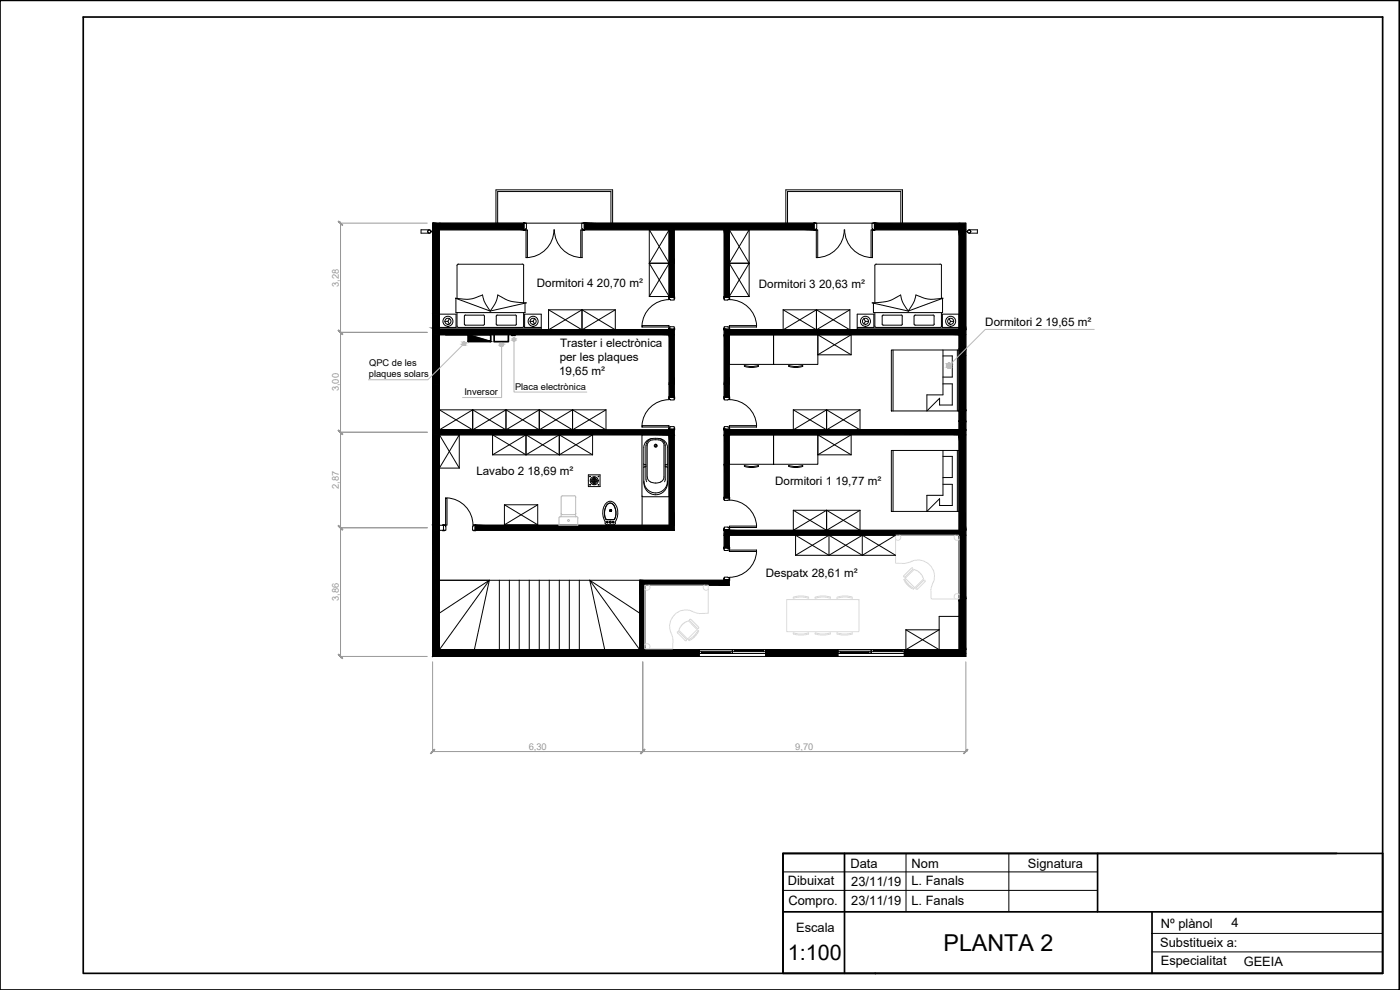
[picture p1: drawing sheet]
<svg xmlns="http://www.w3.org/2000/svg" width="420mm" height="297mm" viewBox="0 0 420 297" stroke-linecap="round" stroke-linejoin="round" font-family="sans-serif">
<path d="M0 .1h419.9v296.9h-419.9zM25 5.1h390v286.9h-390zM253.4 256.1v35.9M329.4 256.1v17.5M401.1 256.1h-166.1v35.9h180v-35.9h-180v35.9M235 273.6h180M345.7 273.6v18.4" fill="none" stroke="#000" stroke-width=".51"/>
<!-- layer: FINA -->
<path d="M271.9 256.1v17.5M302.8 256.1v17.5M235 261.6h94.4M235 267.2h94.4M345.6 280.1h69.4M345.7 285.6h69.3" fill="none" stroke="#000" stroke-width=".3"/>
<path d="M262.5 292h.3M262.7 291.9v.4" fill="none" stroke="#000" stroke-width=".3"/>
<!-- layer: CASA -->
<g fill="#000" stroke="#000" stroke-width=".3">
<path d="M140.5 100.4l6.8 2.1h-6.8zM287.8 100.4h2.1v4.3zM289.9 104.7v2h-2.1zM218.9 129h19.2zM129.8 159.1h2.1v35.8z"/>
<path d="M129.8 68.9l2.1 25.4v-25.4zM129.8 68.9l2.1 25.4h-2.1z"/>
<path d="M129.8 67l27.5 1.9v-1.9zM129.8 67l27.5 1.9h-27.5z"/>
<path d="M200.8 68.9l1.6 10.1v-10.1zM200.8 68.9l1.6 10.1h-1.6z"/>
<path d="M200.8 79l1.6 10.1v-10.1zM200.8 79l1.6 10.1h-1.6z"/>
<path d="M217.3 68.9l1.6 20.2v-20.2zM217.3 68.9l1.6 20.2h-1.6z"/>
<path d="M175.3 67l69 1.9v-1.9zM175.3 67l69 1.9h-69z"/>
<path d="M262.4 67l27.5 1.9v-1.9zM262.4 67l27.5 1.9h-27.5z"/>
<path d="M287.8 68.9l2.1 30.1v-30.1zM287.8 68.9l2.1 30.1h-2.1z"/>
<path d="M129.8 94.3l2.1 4.2v-4.2zM129.8 94.3l2.1 4.2h-2.1z"/>
<path d="M129.8 98.5l2.1 .5v-.5zM129.8 98.5l2.1 .5h-2.1z"/>
<path d="M129.8 99h34.8zM129.8 99h34.8z"/>
<path d="M184.7 99h17.7zM184.7 99h17.7z"/>
<path d="M200.8 98.7l1.6 .3v-.3zM200.8 98.7l1.6 .3h-1.6z"/>
<path d="M129.8 99l72.6 1.4v-1.4zM129.8 99l72.6 1.4h-72.6z"/>
<path d="M200.8 89.1l1.6 .2v-.2zM200.8 89.1l1.6 .2h-1.6z"/>
<path d="M217.3 98.7l1.6 .3v-.3zM217.3 98.7l1.6 .3h-1.6z"/>
<path d="M217.3 89.1l1.6 .2v-.2zM217.3 89.1l1.6 .2h-1.6z"/>
<path d="M217.3 99h17.7zM217.3 99h17.7z"/>
<path d="M255.1 99h34.8zM255.1 99h34.8z"/>
<path d="M217.3 99l72.6 1.4v-1.4zM217.3 99l72.6 1.4h-72.6z"/>
<path d="M129.8 115.3l2.1 13.7v-13.7zM129.8 115.3l2.1 13.7h-2.1z"/>
<path d="M129.8 100.4l2.1 14.9v-14.9zM129.8 100.4l2.1 14.9h-2.1z"/>
<path d="M200.8 100.4l1.6 14.9v-14.9zM200.8 100.4l1.6 14.9h-1.6z"/>
<path d="M200.8 115.3l1.6 3.9v-3.9zM200.8 115.3l1.6 3.9h-1.6z"/>
<path d="M217.3 100.4l1.6 14.9v-14.9zM217.3 100.4l1.6 14.9h-1.6z"/>
<path d="M217.3 115.3l1.6 3.8v-3.8zM217.3 115.3l1.6 3.8h-1.6z"/>
<path d="M217.3 119.1l1.6 .1v-.1zM217.3 119.1l1.6 .1h-1.6z"/>
<path d="M287.8 100.4v4.3h2.1zM287.8 104.7h2.1l-2.1 2z"/>
<path d="M287.8 106.7l2.1 16.6v-16.6zM287.8 106.7l2.1 16.6h-2.1z"/>
<path d="M129.8 130.5l2.1 27.1v-27.1zM129.8 130.5l2.1 27.1h-2.1z"/>
<path d="M129.8 129l71 1.5v-1.5zM129.8 129l71 1.5h-71z"/>
<path d="M200.8 128.8l1.6 .2v-.2zM200.8 128.8l1.6 .2h-1.6z"/>
<path d="M200.8 129l1.6 1.5v-1.5zM200.8 129l1.6 1.5h-1.6z"/>
<path d="M200.8 130.5l1.6 27.1v-27.1zM200.8 130.5l1.6 27.1h-1.6z"/>
<path d="M217.3 128.8l1.6 .2v-.2zM217.3 128.8l1.6 .2h-1.6z"/>
<path d="M217.3 129l1.6 1.5v-1.5zM217.3 129l1.6 1.5h-1.6z"/>
<path d="M217.3 130.5l1.6 8.8v-8.8zM217.3 130.5l1.6 8.8h-1.6z"/>
<path d="M217.3 139.3l1.6 10.1v-10.1zM217.3 139.3l1.6 10.1h-1.6z"/>
<path d="M258.1 129h31.8zM258.1 129h31.8z"/>
<path d="M287.8 126.4l2.1 2.6v-2.6zM287.8 126.4l2.1 2.6h-2.1z"/>
<path d="M218.9 129l71 1.5v-1.5zM218.9 129l71 1.5h-71z"/>
<path d="M287.8 130.5l2.1 28.6v-28.6zM287.8 130.5l2.1 28.6h-2.1z"/>
<path d="M287.8 123.3l2.1 3.1v-3.1zM287.8 123.3l2.1 3.1h-2.1z"/>
<path d="M129.8 159.1v35.8h2.1zM129.8 194.9h2.1l-2.1 2.1z"/>
<path d="M129.8 157.6l2.1 1.5v-1.5zM129.8 157.6l2.1 1.5h-2.1z"/>
<path d="M142.6 157.6l59.8 1.5v-1.5zM142.6 157.6l59.8 1.5h-59.8z"/>
<path d="M217.3 158.9l1.6 .2v-.2zM217.3 158.9l1.6 .2h-1.6z"/>
<path d="M217.3 159.1l1.6 1.5v-1.5zM217.3 159.1l1.6 1.5h-1.6z"/>
<path d="M218.9 159.1l71 1.5v-1.5zM218.9 159.1l71 1.5h-71z"/>
<path d="M192 175.6l1.5 19.3v-19.3zM192 175.6l1.5 19.3h-1.5z"/>
<path d="M217.3 173.9l1.6 .2v-.2zM217.3 173.9l1.6 .2h-1.6z"/>
<path d="M192 174.1l26.9 1.5v-1.5zM192 174.1l26.9 1.5h-26.9z"/>
<path d="M217.3 160.6l1.6 3.6v-3.6zM217.3 160.6l1.6 3.6h-1.6z"/>
<path d="M217.3 164.2l1.6 .2v-.2zM217.3 164.2l1.6 .2h-1.6z"/>
<path d="M287.8 160.6l2.1 19.1v-19.1zM287.8 160.6l2.1 19.1h-2.1z"/>
<path d="M287.8 179.7l2.1 15.2v-15.2zM287.8 179.7l2.1 15.2h-2.1z"/>
<path d="M131.9 194.9l61.6 2.1v-2.1zM131.9 194.9l61.6 2.1h-63.7z"/>
<path d="M193.5 194.9l16.3 1.2v-1.2zM193.5 194.9l16.3 1.2h-16.3z"/>
<path d="M193.5 196.1l16.3 .9v-.9zM193.5 196.1l16.3 .9h-16.3z"/>
<path d="M229.8 194.9l21.7 1.2v-1.2zM229.8 194.9l21.7 1.2h-21.7z"/>
<path d="M229.8 196.1l21.7 .9v-.9zM229.8 196.1l21.7 .9h-21.7z"/>
<path d="M271.4 194.9l18.5 1.2v-1.2zM271.4 194.9l18.5 1.2h-18.5z"/>
<path d="M271.4 196.1l18.5 .9v-.9zM271.4 196.1l18.5 .9h-18.5z"/>
</g>
<!-- layer: VISTA -->
<g fill="none" stroke="#000" stroke-width=".3">
<path d="M129.8 67v130h160.1v-130M131.9 68.9v30.1M157.1 67h.9M157.1 68.9h.7M174.6 67h.9M174.8 68.9h.7M183.9 67h51.9M244.2 67h.9M244.2 68.9h.7M261.7 67h.9M261.9 68.9h.7M131.9 100.4v28.6"/>
<path d="M131.9 130.5v27.1M131.9 159.1v35.8"/>
</g>
<!-- layer: CASA -->
<g fill="none" stroke="#000" stroke-width=".3">
<path d="M128.9 68.9h-2.5v1.1h2.5M129.3 69.4h.5M129.3 69.5h.5M129.8 67h27.5M131.9 67h.1M131.9 68.9h25.4M148.8 67v-10h35.1v10h-8.6M149.4 67v-9.5h33.9v9.5M158 67h16.6M175.3 68.9h25.5M194.9 79l5.9 10h-5.9M194.9 79h5.9"/>
<path d="M200.8 68.9v20.4M200.8 79l-5.9 10M200.8 79l-5.9-10.1v20.1M200.8 68.9l-5.9 10.1M218.9 68.9h25.4M218.9 68.9v20.4M218.9 79h5.9M218.9 79l5.9 10M218.9 79l5.9-10.1v20.1M218.9 68.9l5.9 10.1M224.8 79l-5.9 10h5.9M236.3 67v-9.5h34v9.5"/>
<path d="M244.3 67h-8.5v-10h35v10M245.1 67h16.6M262.4 68.9h25.4v30.1h-68.9M262.4 67h27.5M287.8 67h.1M289.9 69.4h.5M289.9 69.5h.5M290.8 68.9h2.5v1.1h-2.5M164.6 92.9h20.1M164.6 92.9v6.1l10.1-6.1M164.6 92.9l10.1 6.1M174.7 92.9l10 6.1v-6.1"/>
<path d="M174.7 92.9v6.1M184.7 92.9l-10 6.1M200.8 99h-68.9v1.4h68.9v18.8M202.4 89.3v-20.4h14.9v20.4M202.4 98.7v20.5M217.3 98.7v20.5M235 92.9v6.1l10-6.1M235 92.9l10 6.1M235 92.9h20.1M245 92.9v6.1M245 92.9l10.1 6.1v-6.1M255.1 92.9l-10.1 6.1"/>
<path d="M218.9 100.4h13.3v8.9h-13.3zM218.9 119.2v-18.8h68.9v28.6h-68.9v1.5h68.9v28.6h-68.9v5.3M223.4 109.7v.3M223.4 109.6l2.4 .4 1.8-.4M223.4 109.9l2.4 .4 1.8-.4M227.6 109.7v.3M232.2 100.4h13.2v8.9h-13.2zM236.7 109.7v.3M236.7 109.6l2.4 .4 1.8-.4M236.7 109.9l2.4 .4 1.8-.4M240.9 109.7v.3M245.4 106.5v-6.1l10 6.1"/>
<path d="M245.4 106.5l10-6.1v6.1M245.4 106.5h10M131.9 123h50M131.9 123v17.4M131.9 123l10 6M141.9 123l-10 6h68.9v28.6h-58.2M141.9 123v6M141.9 123l9.9 6M147.8 136.5h30M147.8 136.5v-6l10.1 6M151.8 123v6M151.8 123l-9.9 6"/>
<path d="M151.8 123l10 6M157.9 130.5v6M157.9 130.5l-10.1 6M157.9 130.5l10 6M161.8 123v6M161.8 123l10 6M161.8 123l-10 6M167.9 130.5v6M167.9 130.5l-10 6M167.9 136.5l9.9-6v6M167.9 130.5l9.9 6M171.8 123v6"/>
<path d="M171.8 123l-10 6M171.8 123l10.1 6v-6M181.9 123l-10.1 6M192.8 130.5l-.1 27.1M193.2 139.2l.7 .3M193.9 139.9l-.7 .4M195.7 131.6a2.73 2.73 0 0 0-2.5 2.7v10.6M195.9 132h.3a2.66 2.66 0 0 1 3 1.3l.1 9.8a2.61 2.61 0 0 1-4.1 1.5l-.8-.8-.1-.7-.1-9.3 .5-1.2 1.1-.6M195.9 131.6a2.18 2.18 0 0 0-2 2.1l-.1 10.1M195.9 131.6h1.8M197.6 131.6a2.18 2.18 0 0 1 2 2.1v10.1M197.9 131.6a2.73 2.73 0 0 1 2.4 2.7"/>
<path d="M199.6 139.9l.7 .4M200.3 134.3v10.6M200.3 139.2l-.7 .3M200.7 130.5l.2 .1M200.8 130.5h-68.9l5.9 9.9M202.4 128.8v30.3h-59.8M217.3 128.8v20.6M218.9 130.5h13.3v8.8h-13.3zM218.9 139.3v10.1M223.4 139.6v.4M223.4 139.7l2.4 .3 1.8-.3M223.4 139.9l2.4 .4 1.8-.4"/>
<path d="M227.6 139.6v.4M232.2 130.5h13.2v8.8h-13.2zM236.7 139.9l2.4 .4 1.8-.4M238.1 123v6l10-6M238.1 123l10 6M238.1 123h20M240.9 139.6v.4M240.9 139.7l-1.8 .3-2.4-.3v.3M245.4 136.5v-6l10 6M245.4 136.5l10-6v6M245.4 136.5h10M248.1 123v6"/>
<path d="M248.1 123l10 6v-6M258.1 123l-10 6M129.8 157.6h3.3M131.9 157.6v1.5h1.2M131.9 140.4h5.9M131.9 140.4l5.9-9.9v9.9M151.4 151.5v6M151.4 151.5l10 6M151.4 157.5h10M151.4 151.5h10M161.4 151.5v6M161.4 151.5l-10 6"/>
<path d="M192.7 148.9l.1 .1 8.1-.1M193.3 144.9a3.5 3.5 0 0 0 3.5 3.5 3.5 3.5 0 0 0 3.5-3.5M193.3 144.4a3.5 3.5 0 0 0 3.5 3.5 3.5 3.5 0 0 0 3.5-3.5M193.9 143.8l.2 .7M199.6 143.8l-.1 .7M217.3 158.9v5.5M238.1 153.1v6l10-6M238.1 153.1l10 6M238.1 153.1h20M248.1 153.1v6M248.1 153.1l10 6v-6M258.1 153.1l-10 6"/>
<path d="M131.9 174.1h85.4M146.9 174.1l-15 20.8M146.9 174.1l-4.5 20.8M146.9 174.1l-15 9.9M149.9 174.1v20.8M152.9 174.1v20.8M155.8 174.1v20.8M158.8 174.1v20.8M161.8 174.1v20.8M164.8 174.1v20.8M167.9 174.1v20.8M170.9 174.1v20.8"/>
<path d="M173.9 174.1v20.8M177 174.1l15 20.8v-20.8M177 174.1l4.5 20.8M177 174.1l15 9.9M218.9 173.9v1.7h-25.4v21.4M218.9 160.6h71M238.8 166.6v-6l10 6M248.8 160.6v6M248.8 160.6l10 6M248.8 160.6l-10 6M258.8 160.6l10 6h-30M258.8 160.6v6"/>
<path d="M258.8 160.6l-10 6M268.8 160.6l-10 6M287.8 160.6v34.3h-155.9M131.9 194.9l-2.1 2.1M209.8 196.1v.9M229.8 196.1v.9M251.5 196.1v.9M271.4 196.1v.9M271.9 189h10l-10 5.9zM287.8 184.9h-5.9v10l-10-5.9"/>
<circle cx="128.8" cy="69.5" r=".45"/>
<circle cx="128.8" cy="69.5" r=".48"/>
<circle cx="290.8" cy="69.5" r=".5"/>
<circle cx="290.8" cy="69.5" r=".45"/>
<circle cx="196.8" cy="133.7" r=".28"/>
<circle cx="196.8" cy="133.7" r=".44"/>
</g>
<!-- layer: PORTES -->
<g fill="none" stroke="#000" stroke-width=".3">
<path d="M157.3 68.9v-1.9h.7v1.6l-.4 .5h-.5v-.2h.5M157.3 67l-.2-.2 .5 .2M157.9 77.3v-8.4h.4v8.4M166.2 68.9a8.4 8.4 0 0 1-8.3 8.4M166.4 68.9a8.4 8.4 0 0 0 8.3 8.4M174.3 77.3v-8.4h.4v8.4M174.9 68.9h.6v.2h-.6l-.3-.5v-1.6h.7v1.9M174.9 67l.6-.2-.2 .2M244.3 68.9v-1.9h.8v1.6l-.3 .5h-.6v-.2h.6M244.3 67l-.1-.2 .6 .2M245 77.3v-8.4h.4v8.4M253.4 68.9a8.4 8.4 0 0 1-8.4 8.4"/>
<path d="M253.5 68.9a8.4 8.4 0 0 0 8.4 8.4M261.4 77.3v-8.4h.4v8.4M262 68.9h.6v.2h-.6l-.3-.5v-1.6h.7v1.9M262 67l.6-.2-.2 .2M192.7 97.7h8.1v.4h-8.1zM200.7 98.4l.1 .6zM200.8 98.2l1.6-.2v.7h-1.6zM200.8 89.3h1.6v.7l-1.6-.1M200.8 89.6l-.1-.5 .1 .8M200.9 89.9a8.2 8.2 0 0 0-8.2 7.8M202.4 98.4l.1 .6zM202.4 89.1l.1 .5z"/>
<path d="M217.2 98.4l.1 .6zM217.2 89.1l.1 .5zM217.3 98l1.6 .2v.5h-1.6zM218.9 97.7h8.1v.4h-8.1zM218.9 98.4l.1 .6zM218.9 89.3h-1.6v.7l1.6-.1M218.9 89.6l.1-.5-.1 .8M218.9 89.9a8.2 8.2 0 0 1 8.2 7.8M200.8 119.2h1.6v.8l-1.6-.1M200.8 119.7l-.1-.6 .1 .8M200.9 119.9a8.2 8.2 0 0 0-8.2 7.8M202.4 119.1l.1 .6z"/>
<path d="M217.2 119.1l.1 .6zM218.9 119.2h-1.6v.8l1.6-.1M218.9 119.7l.1-.6-.1 .8M218.9 119.9a8.2 8.2 0 0 1 8.2 7.8M192.7 127.7h8.1v.4h-8.1zM200.7 128.3l.1 .7zM200.8 128.2l1.6-.2v.8h-1.6zM202.4 128.3l.1 .7zM217.2 128.3l.1 .7zM217.3 128l1.6 .2v.6h-1.6zM218.9 127.7h8.1v.4h-8.1zM218.9 128.3l.1 .7z"/>
<path d="M132.9 159.1l.6 .1zM132.9 157.5l.6 .1zM133.1 157.6h.6l.1 1.5h-.7zM133.7 149.4h.5v8.2h-.5zM134.2 149.4a8.2 8.2 0 0 1 7.7 8.2M142 157.6l-.2 1.5h.8v-1.5M142 157.6l.8-.1-.6 .1M142.2 159.1l.6 .1zM217.2 158.5l.1 .6zM217.2 149.2l.1 .6zM217.3 158.1l1.6 .2v.6h-1.6zM218.9 157.8h8.1v.5h-8.1z"/>
<path d="M218.9 158.5l.1 .6zM218.9 149.4h-1.6v.7l1.6-.1 .1-.8-.1 .6M218.9 150.1a8.2 8.2 0 0 1 8.2 7.7M217.2 164.2l.1 .6zM217.2 173.5l.1 .6zM217.3 164.4h1.6v.6l-1.6 .2zM218.9 165h8.1v.5h-8.1zM218.9 164.2l.1 .6zM218.9 173.5l.1 .6-.1-.8-1.6-.1v.7h1.6M227.1 165.4a8.2 8.2 0 0 1-8.2 7.8"/>
</g>
<!-- layer: MOBLES -->
<g fill="none" stroke="#dbdbdb" stroke-width=".3">
<path d="M194.7 175.6a.85 .85 0 0 1 .1 1.3 .85 .85 0 0 1-1.3-.1M211.4 175.6a.83 .83 0 0 0-.1 1.2 .83 .83 0 0 0 1.3 0M236.1 179.9h21.7v9.6h-21.7zM238.1 179.2v.3M238.1 179.5l2.6-.4 2 .4M238.1 179.2l2.6-.4 2 .4v.3M244.6 179.5l.1-.3 .6-.2 2-.2 1.9 .4v.3M244.7 179.5l2.6-.4 1.9 .4M251.2 179.5v-.3l.7-.2 1.9-.2 2 .4v.3M251.2 179.5l2.6-.4 2 .4M268.8 161.8l.6 .3 .7-.3M270 160.6l.3 .6-.2 .7"/>
<path d="M271.2 173.9l.3-.2 1.4 1.9 1.4 1-.2 .2-.5-.3a6.4 6.4 0 0 1-2.4-2.6zM271.9 173.3l2.4-2.4 1.8 1 .6 .7 .5 1.1-2.7 2.6-2.8-2.8zM273.6 170.4l.3 .1v.3l-2.3 2.3h-.3l-.1-.4zM277.2 174.1h.3l.1 .4-2.3 2.3h-.3l-.1-.3zM279.4 176.9l.1-.5a8 8 0 0 0 .7-5.2 5.2 5.2 0 0 0-7.7-2.3l-3.7 .1v-8.4h19v19.1h-8.4v-2.8M286.7 160.6a.83 .83 0 0 0-.1 1.2 .83 .83 0 0 0 1.3 0M287.9 178.5a.83 .83 0 0 0-1.3-.1 .83 .83 0 0 0 .1 1.2M194.8 193.4l-.7-.3-.6 .4M194.8 193.4l.3 .6-.4 .6M203.5 189.5l2.5 2.3v.4h-.3l-2.4-2.3zM204.6 187.6l.9-.8 1.1-.5 2.6 2.6-2.8 2.9-2.6-2.7zM206.6 192l1.5-1 1.4-1.9 .2 .2a6.2 6.2 0 0 1-2.9 2.9z"/>
<path d="M207 185.9l.3-.1 2.4 2.6-.4 .1-2.3-2.3zM207.6 183.4l2.2 .7M207.7 183.4a5 5 0 0 0-5.6 1.4 5 5 0 0 0-.4 5.7l.3 1.4-.1 2.8h-8.4v-19.1h19.1v8.4l-2.8 .1M242.7 189.9v.3l-2 .4-2.6-.4M242.7 189.9l-2 .3-2.6-.3v.3M244.7 189.9l2.6 .3 1.9-.3v.3l-1.9 .4-2-.2-.6-.2zM251.2 189.9l2.6 .3 2-.3v.3l-2 .4-1.9-.2-.7-.2z"/>
</g>
<!-- layer: 0 -->
<g fill="none" stroke="#000" stroke-width=".3">
<path d="M137.2 79.7v9.8M137.5 79.3h19.3M137.6 79.2l-.4 .4M156.8 79.2l.4 .4M157.1 79.7v11.1M262.6 79.7v11.1M262.9 79.3h19.3M263 79.2l-.4 .4M282.2 79.2l.4 .4M282.5 79.7v9.8M131.9 94.3h5v3.9h-5zM131.9 98.5h30.5v.5h-30.5z"/>
<path d="M133.5 96.4h.9M134.4 96.4l.5 .8M134.9 95.6l-.5 .8M136.7 89.5a11.1 11.1 0 0 0 8.1-1 10.1 10.1 0 0 0 2.3 4.8zM136.8 89.5v4.3h20.8v-2.8M137.2 93.8v4l.4 .4h19.2M139.7 94.6h5.5l.2 2.6-.3 .4h-5.4M139.7 94.5l-.3 .4v2.3l.3 .4M149.4 88.5a13 13 0 0 0 8.5 2.4l-10.8 2.4a9.1 9.1 0 0 0 2.3-4.8zM154.9 94.9v2.4M155 94.8l-.2-.2-5.6-.1-.3 .4 .2 2.6 5.5 .1 .4-.4M157.1 93.8v4.1"/>
<path d="M157.2 97.8l-.4 .4M157.4 94.3h5v3.9h-5zM159 96.4h1M160 96.4l.4 .8M160.4 95.6l-.4 .8M257.3 94.3h5v3.9h-5zM257.3 98.5h30.5v.5h-30.5zM259.2 95.6l.5 .8M259.7 96.4h.9M259.7 96.4l-.5 .8M261.7 90.9a13 13 0 0 0 8.6-2.4 9.1 9.1 0 0 0 2.3 4.8zM262.6 93.8v4l.4 .4"/>
<path d="M264.8 94.7l5.8-.1 .2 2.8-.3 .2-5.6-.1zM274.3 94.9v2.4M274.4 97.2l.3 .4h5.3M274.9 88.5a11.1 11.1 0 0 0 8.1 1l-10.4 3.8a10.1 10.1 0 0 0 2.3-4.8zM280 94.6l-5.3-.1-.3 .3M280.1 94.5l.3 .3M280.3 94.9v2.4M280.4 97.2l-.3 .4M282.5 93.8l.1 4-.4 .4h-19.3M282.8 94.3h5v3.9h-5zM282.9 89.5v4.3h-20.8v-2.8M284.8 95.6l.5 .8"/>
<path d="M285.3 96.4l-.5 .8M285.3 96.4h.9M267.5 105h20.3v18.3h-20.3zM268 105v18.3M283 106.8h2.8v6.3h-2.8M283 105v13.5h-4.8v4.8l3.8-3.8v2h3.8v-6.3h-2.8M287.3 105v18.3M267.5 135.2h20.3v18.2h-20.3zM268 135.2v18.2M283 136.9h2.8v6.4h-2.8M283 135.2v13.4h-4.8v4.8l3.8-3.8v2.1h3.8v-6.4h-2.8M287.3 135.2v18.2"/>
<path d="M176.6 142.5h3.5v3.5h-3.5zM177.3 144h2M177.3 144.4h2M177.3 144.3h2M177.5 143.8h1.6M177.5 144.6h1.6M177.7 143.6h1.2M177.7 144.9h1.2M177.9 143.5h.8M177.9 145h.8M178 143.2h.6M178 145.2h.6"/>
<path d="M181.8 155.8a3.5 3.5 0 0 1 1.1-4.9 1.82 1.82 0 0 1 1.8 1.9 4.3 4.3 0 0 1-.3 3M181.8 155.8a3.5 3.5 0 0 1 1.1-4.8 1.76 1.76 0 0 1 1.8 1.8 2.87 2.87 0 0 1-.5 3.1M182.1 157.5h2.1M182.6 157.5h1M183 153.1h.1M183 153.2h.1M183 153.3h.1M183.1 153.1h.1M183.1 153.2h.1M183.1 153.3h.1M183.2 153.1h.1M183.2 153.2h.1"/>
<path d="M183.2 153.3h.1M183.3 153.1h.1M183.3 153.2h.1M183.3 153.3h.1M184.5 155.8l-2.5 .1-.2-.1 .3 .1M184.7 156.4v.6M184.7 156.9l-.5 .5M184.7 156.4a4.3 4.3 0 0 0-1.1-5.9 2.51 2.51 0 0 0-2.7 2.7l.2 2.3 .5 .9 .1 .8 .4 .2M209.8 194.9h20v1.2h-20zM209.8 195.5h20M210.5 195.9h8.6M210.5 195.8h8.6"/>
<path d="M210.5 195.7h8.6M210.5 195.5v.6M219.1 195.5v.6M219.8 194.9v1.2M220.5 195.1h8.6M220.5 195.3h8.6M220.5 195.2h8.6M220.5 194.9v.6M229.1 194.9v.6M251.5 194.9h19.9v1.2h-19.9zM251.5 195.5h19.9M252.2 195.9h8.5"/>
<path d="M252.2 195.8h8.5M252.2 195.7h8.5M252.2 195.5v.6M260.7 195.5v.6M261.5 194.9v1.2M262.1 194.9v.6M262.1 195.1h8.6M262.1 195.3h8.6M262.1 195.2h8.6M270.7 194.9v.6"/>
<circle cx="134.4" cy="96.4" r=".91"/>
<circle cx="134.4" cy="96.4" r="1.5"/>
<circle cx="160" cy="96.4" r=".91"/>
<circle cx="160" cy="96.4" r="1.5"/>
<circle cx="259.7" cy="96.4" r=".91"/>
<circle cx="259.7" cy="96.4" r="1.5"/>
<circle cx="285.3" cy="96.4" r=".91"/>
<circle cx="285.3" cy="96.4" r="1.5"/>
<circle cx="177.1" cy="143" r=".11"/>
<circle cx="177.1" cy="145.5" r=".11"/>
<circle cx="178.3" cy="144.2" r="1.21"/>
<circle cx="179.6" cy="145.5" r=".11"/>
<circle cx="179.6" cy="143" r=".11"/>
<circle cx="182.3" cy="156.7" r=".19"/>
<circle cx="182.3" cy="156.7" r=".23"/>
<circle cx="183.2" cy="153.2" r=".19"/>
<circle cx="183.2" cy="153.2" r=".15"/>
<circle cx="183.2" cy="156.7" r=".23"/>
<circle cx="183.2" cy="156.7" r=".32"/>
<circle cx="184" cy="156.7" r=".19"/>
</g>
<!-- layer: SANITARIS -->
<g fill="none" stroke="#bababa" stroke-width=".3">
<path d="M167.8 155.4v2.2h5.6v-2.2M168.1 155.1h4.9M168.2 155l-.4 .4M168.4 154l.4 .4h3.6l.4-.4M168.4 155.1l.1-6.2 3.9-.2 .4 .4v6M173 155l.4 .4"/>
<circle cx="170.6" cy="156.2" r=".28"/>
</g>
<!-- layer: Fletxes -->
<g fill="none" stroke="#bababa" stroke-width=".3">
<path d="M328.4 98.8h-32.7l-10.9 10.9M139.3 103.1l-10.9 10.8h-17.8M150.5 103.5v15.8h-11.7M154.3 101.9v15.7h21.8"/>
<circle cx="139.3" cy="103.1" r=".46"/>
<circle cx="150.5" cy="103.5" r=".46"/>
<circle cx="154.3" cy="101.9" r=".46"/>
<circle cx="284.8" cy="109.7" r=".76"/>
</g>
<g fill="#bababa" stroke="#bababa" stroke-width=".3">
<path d="M284.7 109h.3zM284.6 109h.4z"/>
<path d="M284.6 109h.6zM284.5 109h.7z"/>
<path d="M284.5 109l.8 .1zM284.4 109.1h.9z"/>
<path d="M284.4 109.1l1 .1zM284.4 109.1l1 .1h-1.1z"/>
<path d="M284.3 109.2l1.2 .1zM284.3 109.2l1.2 .1z"/>
<path d="M284.2 109.3l1.3 .1zM284.2 109.3l1.3 .1h-1.4z"/>
<path d="M284.1 109.4l1.5 .2-.1-.2zM284.1 109.4l1.5 .2h-1.5z"/>
<path d="M284.1 109.6l1.5 .1zM284.1 109.6l1.5 .1z"/>
<path d="M284.1 109.7l1.5 .1zM284.1 109.7l1.5 .1z"/>
<path d="M284.1 109.8h1.5zM284.1 109.8l1.4 .2z"/>
<path d="M284.1 110h1.4zM284.1 110l1.4 .1z"/>
<path d="M284.2 110.1h1.3zM284.2 110.1l1.2 .1z"/>
<path d="M284.3 110.2h1.1zM284.3 110.2l1 .1z"/>
<path d="M284.4 110.3h.9zM284.4 110.3l.8 .1z"/>
<path d="M284.5 110.4h.7zM284.5 110.4h.5z"/>
<path d="M284.6 110.4h.4zM284.6 110.4l.3 .1z"/>
<path d="M154.2 101.4h.2zM154.1 101.4h.3z"/>
<path d="M154.1 101.4l.4 .1zM154.1 101.5h.4z"/>
<path d="M154.1 101.5h.4zM154 101.5h.5z"/>
<path d="M154 101.5h.6zM153.9 101.5h.7z"/>
<path d="M153.9 101.5l.7 .1zM153.9 101.5l.7 .1z"/>
<path d="M153.9 101.6l.8 .1zM153.9 101.6l.8 .1z"/>
<path d="M153.8 101.7l.9 .1zM153.8 101.7l.9 .1z"/>
<path d="M153.8 101.8l.9 .1zM153.8 101.8l.9 .1z"/>
<path d="M153.8 101.9h.9zM153.8 101.9l.9 .1z"/>
<path d="M153.8 102l.9 .1zM153.8 102l.9 .1z"/>
<path d="M153.8 102.1h.9zM153.8 102.1h.8z"/>
<path d="M153.9 102.1h.7zM153.9 102.1l.7 .1z"/>
<path d="M153.9 102.2h.7zM153.9 102.2h.6z"/>
<path d="M154 102.2h.5zM154 102.2l.5 .1z"/>
<path d="M154.1 102.3h.4zM154.1 102.3h.3z"/>
<path d="M154.1 102.3h.3zM154.1 102.3h.2z"/>
<path d="M139.2 102.6l.2 .1zM139.1 102.7h.3z"/>
<path d="M139.1 102.7h.4zM139.1 102.7h.4z"/>
<path d="M139.1 102.7h.4zM139 102.7h.5z"/>
<path d="M139 102.7l.6 .1zM139 102.7l.6 .1z"/>
<path d="M138.9 102.8l.8 .1zM138.9 102.8l.8 .1z"/>
<path d="M138.9 102.9h.8zM138.9 102.9h.8z"/>
<path d="M138.9 102.9l.8 .1zM138.9 102.9l.8 .1z"/>
<path d="M150.5 103l.2 .1zM150.4 103.1h.3z"/>
<path d="M150.4 103.1h.3zM150.3 103.1h.4z"/>
<path d="M138.8 103l.9 .1zM138.8 103l.9 .1z"/>
<path d="M150.3 103.1l.5 .1zM150.3 103.1l.5 .1z"/>
<path d="M150.2 103.2h.7zM150.2 103.2h.7z"/>
<path d="M138.8 103.1h.9zM138.8 103.1l.9 .1z"/>
<path d="M150.2 103.2h.7zM150.1 103.2h.8z"/>
<path d="M138.8 103.2l.9 .1zM138.8 103.2l.9 .1z"/>
<path d="M150.1 103.2l.9 .1zM150.1 103.2l.9 .1z"/>
<path d="M138.9 103.3h.8zM138.9 103.3l.8 .1z"/>
<path d="M150.1 103.3l.9 .1zM150.1 103.3l.9 .1z"/>
<path d="M138.9 103.4h.8zM138.9 103.4h.7z"/>
<path d="M138.9 103.4h.7zM138.9 103.4l.6 .1z"/>
<path d="M150.1 103.4l.9 .1zM150.1 103.4l.9 .1z"/>
<path d="M139 103.5h.5zM139 103.5h.5z"/>
<path d="M139.1 103.5h.4zM139.1 103.5h.3z"/>
<path d="M139.1 103.5h.3zM139.1 103.5l.2 .1z"/>
<path d="M150.1 103.5l.9 .1zM150.1 103.5l.9 .1z"/>
<path d="M150.1 103.6l.9 .1zM150.1 103.6l.9 .1z"/>
<path d="M150.1 103.7h.9zM150.1 103.7h.8z"/>
<path d="M150.1 103.7h.8zM150.1 103.7l.8 .1z"/>
<path d="M150.2 103.8h.7zM150.2 103.8l.6 .1z"/>
<path d="M150.2 103.9h.6zM150.2 103.9h.5z"/>
<path d="M150.3 103.9h.4zM150.3 103.9l.4 .1z"/>
<path d="M150.4 104h.3zM150.4 104h.2z"/>
</g>
<!-- layer: COTES -->
<path d="M102.2 67h26M102.2 66.6v130.7M102.2 99.7h26M102.2 129.7h26M102.2 158.4h26M102.2 197h26M129.8 198.6v26.9M192.9 198.6v26.9M289.9 198.6v26.9M129.5 225.5h160.7" fill="none" stroke="#989898" stroke-width=".3"/>
<!-- layer: 0 -->
<g fill="#989898" stroke="#989898" stroke-width=".3">
<path d="M101.5 66.4l1.2 1.2 .1-.1zM101.6 66.3l1.2 1.2-1.3-1.1z"/>
<path d="M101.6 99l-.1 .2 1.3 1zM101.5 99.2l1.3 1-.1 .2z"/>
<path d="M101.5 99.2l1.2 1.2 .1-.2zM101.6 99l1.2 1.2-1.3-1z"/>
<path d="M101.6 129.1l-.1 .1 1.3 1zM101.5 129.2l1.3 1-.1 .2z"/>
<path d="M101.5 129.2l1.2 1.2 .1-.2zM101.5 129.2l.1-.1 1.2 1.1z"/>
<path d="M101.6 157.7l-.1 .1 1.3 1.1zM101.5 157.8l1.3 1.1-.1 .1z"/>
<path d="M101.5 157.8l1.2 1.2 .1-.1zM101.5 157.8l.1-.1 1.2 1.2z"/>
<path d="M101.6 196.3l-.1 .1 1.3 1.1zM101.5 196.4l1.3 1.1-.1 .1z"/>
<path d="M130.4 224.8l-1.1 1.3 1.2-1.2zM130.4 224.8l-1.1 1.3-.1-.1z"/>
<path d="M192.2 226l.2 .1 1-1.3zM193.4 224.8l.1 .1-1.1 1.2z"/>
<path d="M193.4 224.8l-1 1.3 1.1-1.2zM193.4 224.8l-1 1.3-.2-.1z"/>
<path d="M289.2 226l.1 .1 1.1-1.3zM290.4 224.8l.1 .1-1.2 1.2z"/>
</g>
<!-- layer: CASA -->
<path d="M133.8 100.4h13.5v2.1M140.5 100.4l6.8 2.1h-6.8zM148.3 100.4v2.1h4.3v-2.1" fill="none" stroke="#000" stroke-width=".51"/>
<!-- layer: CAIXA -->
<path d="M153.6 100.7h.1M153.6 100.7v-.3h.8v.3M153.6 100.7h.8M153.7 100.4h.6M154.4 100.7h.1" fill="none" stroke="#000" stroke-width=".3"/>
<text font-size="7" x="283.2" y="285.4">PLANTA 2</text>
<text font-size="6.4" x="236.5" y="287.9">1:100</text>
<g font-size="3.9">
<text x="255.2" y="260.3">Data</text>
<text x="273.6" y="260.3">Nom</text>
<text x="308.5" y="260.3">Signatura</text>
<text x="236.4" y="265.7">Dibuixat</text>
<text x="255.5" y="265.8">23/11/19</text>
<text x="273.5" y="265.5">L. Fanals</text>
<text x="236.6" y="271.5">Compro.</text>
<text x="255.5" y="271.6">23/11/19</text>
<text x="273.5" y="271.7">L. Fanals</text>
<text x="238.9" y="279.6">Escala</text>
<text x="348.4" y="278.3">Nº plànol</text>
<text x="369.6" y="278.2">4</text>
<text x="348.2" y="284.1">Substitueix a:</text>
<text x="348.4" y="289.7">Especialitat</text>
<text x="373.3" y="289.9">GEEIA</text>
</g>
<g font-size="3.5">
<text x="161.1" y="86.1">Dormitori 4 20,70 m²</text>
<text x="227.8" y="86.4">Dormitori 3 20,63 m²</text>
<text x="295.7" y="97.8">Dormitori 2 19,65 m²</text>
<text x="168.1" y="104.3">Traster i electrònica</text>
<text x="167.8" y="112.6">19,65 m²</text>
<text x="168" y="108.4">per les plaques</text>
<text x="143" y="142.6">Lavabo 2 18,69 m²</text>
<text x="232.7" y="145.6">Dormitori 1 19,77 m²</text>
<text x="229.8" y="173">Despatx 28,61 m²</text>
</g>
<g font-size="2.8" fill="#989898">
<text x="101.6" y="86" transform="rotate(-90 101.6 86)">3,28</text>
<text x="101.6" y="117.4" transform="rotate(-90 101.6 117.4)">3,00</text>
<text x="101.6" y="146.7" transform="rotate(-90 101.6 146.7)">2,87</text>
<text x="101.6" y="180.4" transform="rotate(-90 101.6 180.4)">3,86</text>
<text x="158.7" y="224.9">6,30</text>
<text x="238.7" y="224.9">9,70</text>
</g>
<g font-size="2.8">
<text x="110.7" y="113.1">plaques solars</text>
<text x="110.8" y="109.8">QPC de les</text>
<text x="139.4" y="118.5">Inversor</text>
<text x="154.6" y="117">Placa electrònica</text>
</g>
</svg>
